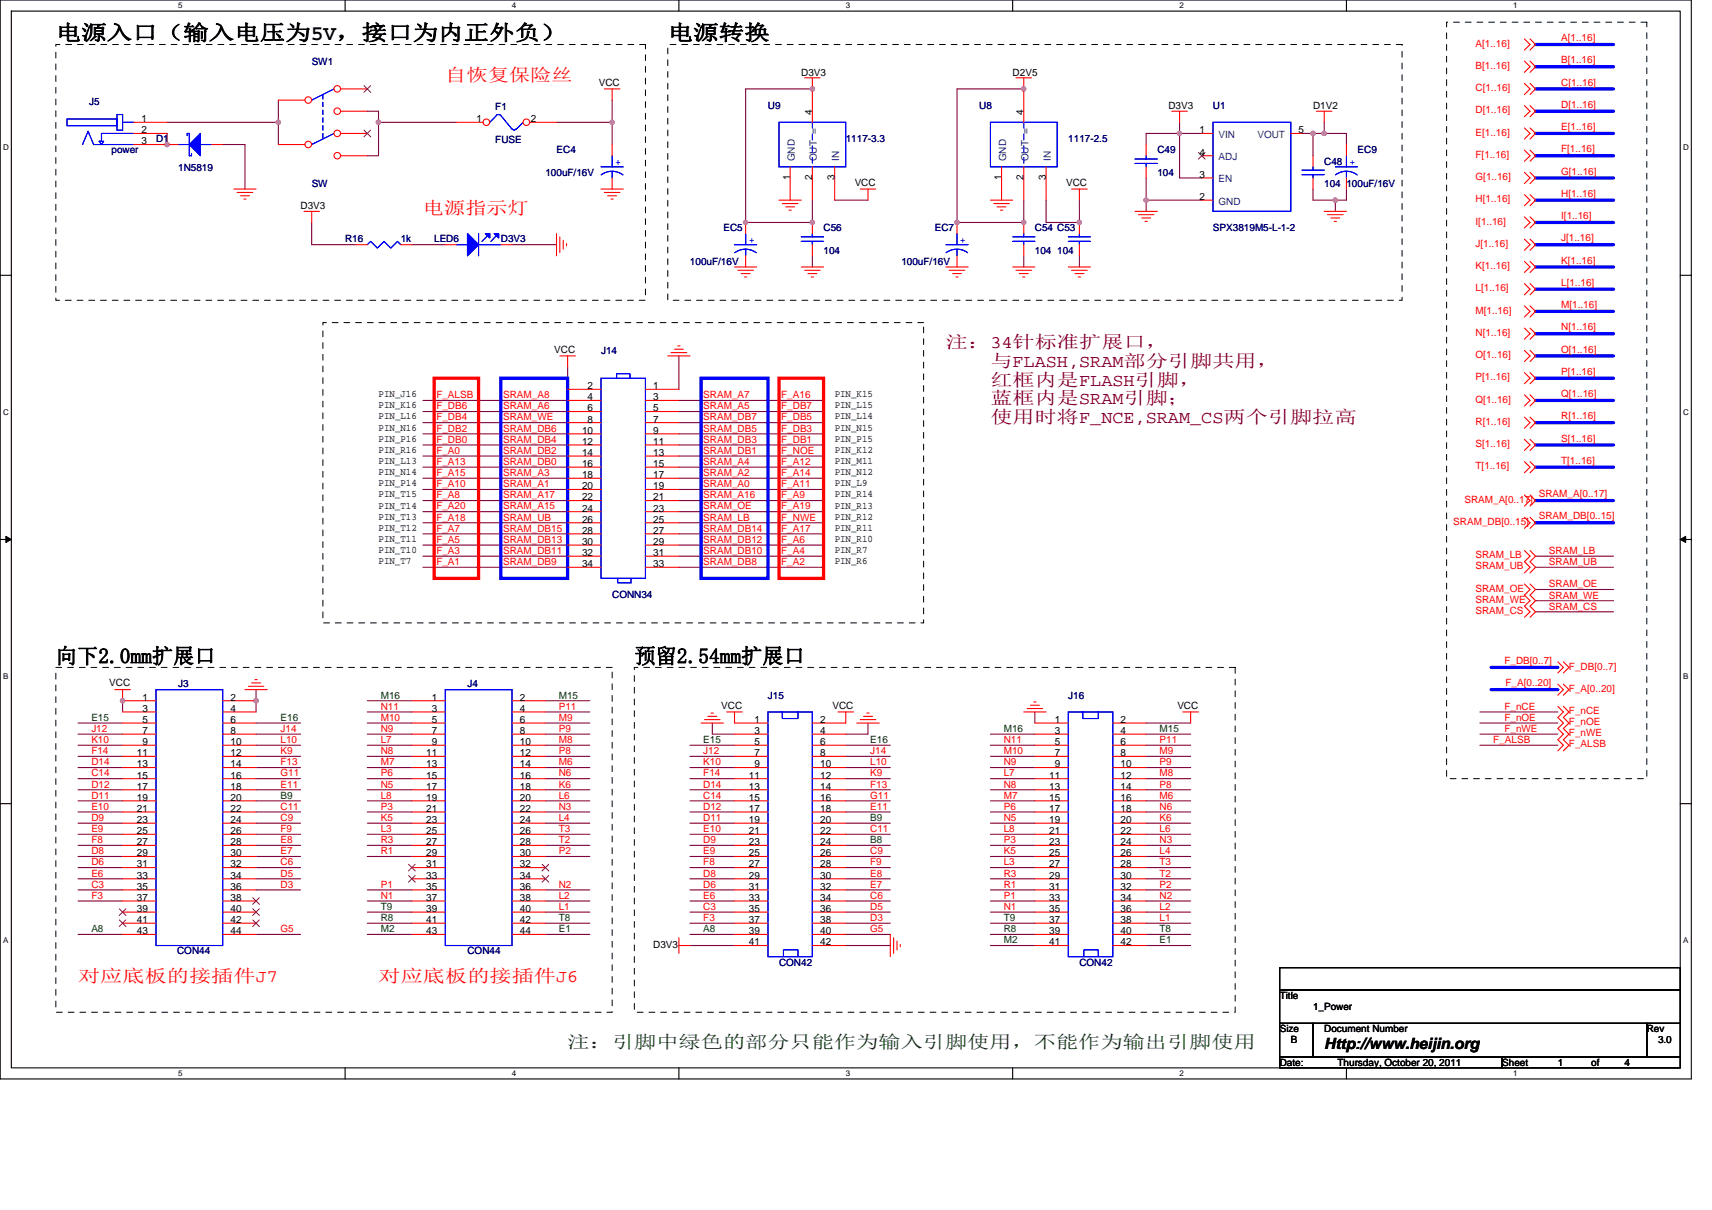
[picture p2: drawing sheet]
<svg xmlns="http://www.w3.org/2000/svg" width="297mm" height="210mm" viewBox="0 0 297 210" stroke-linecap="round" stroke-linejoin="round" font-family="sans-serif">
<path d="M0 0h293.5v187.2h-293.5zM2 1.9h289.5v183.4h-289.5z" fill="none" stroke="#000" stroke-width=".19"/>
<g fill="#fff">
<path d="M30.9 .2h.8v1.6h-.8z"/>
<path d="M30.9 185.5h.8v1.6h-.8z"/>
</g>
<path d="M59.9 0v1.9M59.9 185.3v1.9" fill="none" stroke="#000" stroke-width=".19"/>
<g fill="#fff">
<path d="M88.8 .2h.8v1.6h-.8z"/>
<path d="M88.8 185.5h.8v1.6h-.8z"/>
</g>
<path d="M117.8 0v1.9M117.8 185.3v1.9" fill="none" stroke="#000" stroke-width=".19"/>
<g fill="#fff">
<path d="M146.7 .2h.8v1.6h-.8z"/>
<path d="M146.7 185.5h.8v1.6h-.8z"/>
</g>
<path d="M175.7 0v1.9M175.7 185.3v1.9" fill="none" stroke="#000" stroke-width=".19"/>
<g fill="#fff">
<path d="M204.7 .2h.7v1.6h-.7z"/>
<path d="M204.7 185.5h.7v1.6h-.7z"/>
</g>
<path d="M233.6 0v1.9M233.6 185.3v1.9" fill="none" stroke="#000" stroke-width=".19"/>
<g fill="#fff">
<path d="M262.6 .2h.7v1.6h-.7z"/>
<path d="M262.6 185.5h.7v1.6h-.7z"/>
<path d="M.5 24.8h1v1.6h-1z"/>
<path d="M292 24.8h1v1.6h-1z"/>
<path d="M.5 70.7h1v1.5h-1z"/>
<path d="M292 70.7h1v1.5h-1z"/>
</g>
<path d="M0 47.8h2M291.5 47.8h2" fill="none" stroke="#000" stroke-width=".19"/>
<g fill="#fff">
<path d="M.5 116.5h.9v1.6h-.9z"/>
<path d="M292 116.5h.9v1.6h-.9z"/>
</g>
<path d="M0 93.6h2M291.5 93.6h2" fill="none" stroke="#000" stroke-width=".19"/>
<path d="M1 93.1l1 .5-1 .5zM291.5 93.6l1-.5v1z" fill="#000" stroke="#000" stroke-width=".17"/>
<g fill="#fff">
<path d="M.5 162.4h.9v1.5h-.9z"/>
<path d="M292 162.4h.9v1.5h-.9z"/>
</g>
<path d="M0 139.5h2M291.5 139.5h2M222 167.9h69.5v3.9h-69.5zM222 171.8h69.5v5.8h-69.5zM222 177.6h5.8v5.8h-5.8zM227.8 177.6h57.9v5.8h-57.9zM285.7 177.6h5.8v5.8h-5.8zM222 183.4h38.6v1.9h-38.6zM260.6 183.4h30.9v1.9h-30.9z" fill="none" stroke="#000" stroke-width=".19"/>
<g fill="none" stroke="#800040" stroke-width=".19">
<path d="M48.3 17.4v3.8M63.7 19.3h2v1.9M106.2 17.4v3.8M140.9 15.4h-11.5v23.2h11.5v-3.9M177.6 15.4h-11.6v23.2h11.6v-3.9M29 21.2h19.3M29 23.2v1.9M38.6 25.1h3.9v7.7M48.3 21.2v3.9M54.1 38.6v3.9h7.7M65.7 21.2v5.8h-2M65.7 21.2h13.5"/>
<path d="M96.6 21.2h9.6M106.2 21.2v3.9M144.8 34.7h5.8M187.3 34.7v3.9h-5.8v-3.9M198.9 30.9v3.8M198.9 34.7v2M198.9 34.7h9.6M204.7 21.2v2M204.7 23.2h-5.8v1.9M204.7 23.2v7.7h3.8M204.7 23.2h3.8M225.9 23.2h1.9"/>
<path d="M227.8 32.8v1.9h5.8v-1.9M227.8 23.2v3.8M227.8 23.2h2M229.8 23.2h3.8v1.9M229.8 21.2v2M231.7 34.7v2M71.5 42.5h5.8M88.8 42.5h7.8M140.9 44.4v1.9M177.6 44.4v1.9M187.3 44.4v1.9M73.4 71.4h25.1"/>
<path d="M73.4 73.3h25.1M73.4 75.3h25.1M73.4 77.2h25.1M73.4 79.1h25.1M73.4 69.5h25.1M98.5 63.7v3.9M117.8 71.4h25.1M117.8 73.3h25.1M117.8 69.5h25.1M117.8 77.2h25.1M117.8 75.3h25.1M117.8 79.1h25.1"/>
<path d="M117.8 61.8v5.8M73.4 98.4h25.1M73.4 90.7h25.1M73.4 92.6h25.1M73.4 94.6h25.1M73.4 96.5h25.1M73.4 84.9h25.1M73.4 83h25.1M73.4 81.1h25.1M73.4 88.8h25.1M73.4 86.9h25.1M117.8 94.6h25.1"/>
<path d="M117.8 92.6h25.1M117.8 96.5h25.1M117.8 83h25.1M117.8 84.9h25.1M117.8 81.1h25.1M117.8 88.8h25.1M117.8 86.9h25.1M117.8 90.7h25.1M117.8 98.4h25.1M266.4 96.5h13.5M266.4 98.4h13.5M44.4 119.7v3.8"/>
<path d="M266.4 102.3h13.5M266.4 104.2h13.5M266.4 106.2h13.5M13.5 125.5h7.8M13.5 135.1h7.8M13.5 137.1h7.8M13.5 139h7.8M13.5 127.4h7.8M13.5 129.3h7.8M13.5 131.3h7.8M13.5 133.2h7.8M21.3 121.6v1.9"/>
<path d="M44.4 125.5h7.8M44.4 139h7.8M44.4 127.4h7.8M44.4 129.3h7.8M44.4 133.2h7.8M44.4 135.1h7.8M44.4 137.1h7.8M44.4 131.3h7.8M63.7 123.5h7.8M63.7 125.5h7.8M63.7 127.4h7.8M63.7 129.3h7.8"/>
<path d="M63.7 131.3h7.8M63.7 133.2h7.8M63.7 135.1h7.8M63.7 137.1h7.8M63.7 139h7.8M63.7 121.6h7.8M94.6 125.5h7.7M94.6 127.4h7.7M94.6 129.3h7.7M94.6 131.3h7.7M94.6 133.2h7.7M94.6 135.1h7.7"/>
<path d="M94.6 137.1h7.7M94.6 139h7.7M94.6 123.5h7.7M94.6 121.6h7.7M119.7 131.3h7.7M119.7 129.3h7.7M119.7 133.2h7.7M119.7 135.1h7.7M119.7 137.1h7.7M119.7 139h7.7M123.6 125.5v1.9h3.8M146.7 131.3h7.8"/>
<path d="M146.7 129.3h7.8M146.7 133.2h7.8M146.7 137.1h7.8M146.7 139h7.8M146.7 135.1h7.8M150.6 125.5v1.9h-3.9M171.8 129.3h7.8M171.8 131.3h7.8M171.8 133.2h7.8M171.8 135.1h7.8M171.8 137.1h7.8M171.8 139h7.8"/>
<path d="M171.8 127.4h7.8M179.6 123.5v2M198.9 131.3h7.7M198.9 133.2h7.7M198.9 135.1h7.7M198.9 137.1h7.7M198.9 139h7.7M198.9 129.3h7.7M198.9 127.4h7.7M198.9 125.5h7.7M256.8 123.5h13.5M256.8 129.3h13.5"/>
<path d="M256.8 127.4h13.5M256.8 125.5h13.5M13.5 140.9h7.8M13.5 142.9h7.8M13.5 144.8h7.8M13.5 146.7h7.8M13.5 148.6h7.8M13.5 150.6h7.8M13.5 152.5h7.8M13.5 154.4h7.8M13.5 156.4h7.8M44.4 140.9h7.8"/>
<path d="M44.4 142.9h7.8M44.4 146.7h7.8M44.4 144.8h7.8M44.4 148.6h7.8M44.4 150.6h7.8M44.4 152.5h7.8M44.4 154.4h7.8M63.7 154.4h7.8M63.7 156.4h7.8M63.7 158.3h7.8M63.7 140.9h7.8M63.7 146.7h7.8"/>
<path d="M63.7 148.6h7.8M63.7 142.9h7.8M63.7 144.8h7.8M94.6 158.3h7.7M94.6 156.4h7.7M94.6 154.4h7.7M94.6 146.7h7.7M94.6 140.9h7.7M94.6 148.6h7.7M94.6 142.9h7.7M94.6 144.8h7.7M119.7 140.9h7.7"/>
<path d="M119.7 142.9h7.7M119.7 144.8h7.7M119.7 146.7h7.7M119.7 148.6h7.7M119.7 150.6h7.7M119.7 152.5h7.7M119.7 154.4h7.7M119.7 156.4h7.7M119.7 158.3h7.7M146.7 140.9h7.8M146.7 142.9h7.8M146.7 148.6h7.8"/>
<path d="M146.7 146.7h7.8M146.7 150.6h7.8M146.7 152.5h7.8M146.7 154.4h7.8M146.7 156.4h7.8M146.7 158.3h7.8M146.7 144.8h7.8M171.8 156.4h7.8M171.8 158.3h7.8M171.8 152.5h7.8M171.8 154.4h7.8M171.8 140.9h7.8"/>
<path d="M171.8 142.9h7.8M171.8 144.8h7.8M171.8 146.7h7.8M171.8 148.6h7.8M171.8 150.6h7.8M198.9 146.7h7.7M198.9 154.4h7.7M198.9 156.4h7.7M198.9 158.3h7.7M198.9 140.9h7.7M198.9 142.9h7.7M198.9 144.8h7.7"/>
<path d="M198.9 148.6h7.7M198.9 150.6h7.7M198.9 152.5h7.7M13.5 162.2h7.8M44.4 162.2h7.8M63.7 160.2h7.8M63.7 162.2h7.8M94.6 160.2h7.7M94.6 162.2h7.7M119.7 160.2h7.7M119.7 162.2h7.7M119.7 164.1h7.7"/>
<path d="M146.7 160.2h7.8M146.7 162.2h7.8M146.7 164.1h7.8M171.8 160.2h7.8M171.8 162.2h7.8M171.8 164.1h7.8M198.9 160.2h7.7M198.9 162.2h7.7M198.9 164.1h7.7"/>
</g>
<g fill="#f0f" stroke="#f0f" stroke-width=".19">
<circle cx="177.6" cy="38.6" r=".38"/>
<circle cx="166" cy="38.6" r=".38"/>
<circle cx="177.6" cy="15.4" r=".38"/>
<circle cx="187.3" cy="38.6" r=".38"/>
<circle cx="48.3" cy="21.2" r=".38"/>
<circle cx="231.7" cy="34.7" r=".38"/>
<circle cx="204.6" cy="23.1" r=".38"/>
<circle cx="227.8" cy="23.1" r=".38"/>
<circle cx="229.7" cy="23.1" r=".38"/>
<circle cx="198.9" cy="34.7" r=".38"/>
<circle cx="106.2" cy="21.2" r=".38"/>
<circle cx="29" cy="25.1" r=".38"/>
<circle cx="140.9" cy="38.6" r=".38"/>
<circle cx="129.4" cy="38.6" r=".38"/>
<circle cx="140.9" cy="15.4" r=".38"/>
<circle cx="65.7" cy="21.2" r=".38"/>
<circle cx="21.3" cy="121.6" r=".38"/>
<circle cx="44.4" cy="121.6" r=".38"/>
</g>
<g fill="none" stroke="#00f" stroke-width=".57">
<path d="M266.4 7.7h13.5M266.4 11.6h13.5M266.4 15.4h13.5M266.4 19.3h13.5M266.4 23.2h13.5M266.4 27h13.5M266.4 30.9h13.5M266.4 34.7h13.5M266.4 38.6h13.5M266.4 54h13.5M266.4 57.9h13.5M266.4 42.5h13.5"/>
<path d="M266.4 46.3h13.5M266.4 50.2h13.5M86.9 65.6h11.6v34.8h-11.6zM121.6 65.6h11.6v34.8h-11.6zM266.4 61.8h13.5M266.4 65.6h13.5M266.4 69.5h13.5M266.4 73.3h13.5M266.4 77.2h13.5M266.4 90.7h13.5M266.4 81.1h13.5M266.4 86.9h13.5"/>
<path d="M258.7 115.8h11.6M258.7 119.7h11.6"/>
</g>
<g fill="none" stroke="#f00" stroke-width=".19">
<path d="M104.9 15.4h2.7M106.2 15.4v2M139.6 13.5h2.7M140.9 13.5v1.9M176.3 13.5h2.7M177.6 13.5v1.9M203.3 19.3h2.7M204.7 19.3v1.9M228.4 19.3h2.7M229.8 19.3v1.9M264.5 6.8l1 .9-1 1M264.5 10.6l1 1-1 1"/>
<path d="M264.5 14.5l1 .9-1 1M264.5 18.3l1 1-1 1M265.5 6.8l.9 .9-.9 1M265.5 10.6l.9 1-.9 1M265.5 14.5l.9 .9-.9 1M265.5 18.3l.9 1-.9 1M40.6 32.8h3.8M41.1 33.4h2.8M41.7 34h1.6M42.3 34.5h.4M52.7 36.7h2.7M54.1 36.7v1.9"/>
<path d="M104.3 32.8h3.8M104.9 33.4h2.7M105.4 34h1.6M106 34.5h.4M106.2 25.1v1.9M106.2 30.9v1.9M135.2 34.7h3.8M135.7 35.3h2.7M136.3 35.9h1.6M136.9 36.5h.4M149.3 32.8h2.7M150.6 32.8v1.9"/>
<path d="M171.8 34.7h3.9M172.4 35.3h2.7M173 35.9h1.5M173.6 36.5h.4M185.9 32.8h2.7M187.3 32.8v1.9M196.9 36.7h3.9M197.5 37.3h2.7M198.1 37.8h1.5M198.7 38.4h.4M198.9 25.1v1.9M198.9 29v1.9"/>
<path d="M229.8 36.7h3.8M230.3 37.3h2.7M230.9 37.8h1.5M231.5 38.4h.4M233.6 25.1v1.9M233.6 30.9v1.9M264.5 22.2l1 1-1 .9M264.5 26.1l1 .9-1 1M264.5 29.9l1 1-1 1M264.5 33.8l1 .9-1 1M264.5 37.6l1 1-1 1M265.5 22.2l.9 1-.9 .9"/>
<path d="M265.5 26.1l.9 .9-.9 1M265.5 29.9l.9 1-.9 1M265.5 33.8l.9 .9-.9 1M265.5 37.6l.9 1-.9 1M96.6 40.5v3.9M97.1 41.1v2.7M97.7 41.7v1.5M98.3 42.3v.4M127.4 46.3h3.9M128 46.9h2.7M128.6 47.5h1.6M129.2 48.1h.4"/>
<path d="M139 46.3h3.9M139.6 46.9h2.7M140.2 47.5h1.5M140.8 48.1h.4M164.1 46.3h3.9M164.7 46.9h2.7M165.3 47.5h1.5M165.9 48.1h.3M175.7 46.3h3.9M176.3 46.9h2.7M176.9 47.5h1.5M177.4 48.1h.4"/>
<path d="M185.4 46.3h3.8M185.9 46.9h2.7M186.5 47.5h1.6M187.1 48.1h.4M264.5 41.5l1 1-1 .9M264.5 45.4l1 .9-1 1M264.5 49.2l1 1-1 1M264.5 53.1l1 .9-1 1M264.5 56.9l1 1-1 1M265.5 41.5l.9 1-.9 .9M265.5 45.4l.9 .9-.9 1M265.5 49.2l.9 1-.9 1"/>
<path d="M265.5 53.1l.9 .9-.9 1M265.5 56.9l.9 1-.9 1M97.1 61.8h2.7M98.5 61.8v1.9M115.9 61.8h3.8M116.4 61.2h2.7M117 60.6h1.6M117.6 60h.4M264.5 60.8l1 1-1 .9M264.5 64.7l1 .9-1 1M264.5 68.5l1 1-1 1M264.5 72.4l1 .9-1 1"/>
<path d="M264.5 76.2l1 1-1 1M265.5 60.8l.9 1-.9 .9M265.5 64.7l.9 .9-.9 1M265.5 68.5l.9 1-.9 1M265.5 72.4l.9 .9-.9 1M265.5 76.2l.9 1-.9 1M264.5 80.1l1 1-1 .9M264.5 85.9l1 1-1 .9M264.5 89.8l1 .9-1 1M264.5 95.5l1 1-1 1 1 .9-1 1M265.5 80.1l.9 1-.9 .9M265.5 85.9l.9 1-.9 .9"/>
<path d="M265.5 89.8l.9 .9-.9 1M265.5 95.5l.9 1-.9 1 .9 .9-.9 1M19.9 119.7h2.7M21.3 119.7v1.9M42.5 119.7h3.9M43.1 119.1h2.7M43.7 118.5h1.5M44.2 117.9h.4M264.5 101.3l1 1-1 1 1 .9-1 1 1 1-1 .9M265.5 101.3l.9 1-.9 1 .9 .9-.9 1 .9 1-.9 .9M270.3 114.9l.9 .9-.9 1M270.3 118.7l.9 1-.9 .9"/>
<path d="M271.2 114.9l1 .9-1 1M271.2 118.7l1 1-1 .9M121.6 125.5h3.9M122.2 124.9h2.7M122.8 124.3h1.6M123.4 123.7h.4M126.1 123.5h2.7M127.4 123.5v2M145.4 123.5h2.7M146.7 123.5v2M148.7 125.5h3.8M149.3 124.9h2.7"/>
<path d="M149.8 124.3h1.6M150.4 123.7h.4M177.6 123.5h3.9M178.2 123h2.7M178.8 122.4h1.5M179.4 121.8h.4M205.2 123.5h2.7M206.6 123.5v2M270.3 122.6l.9 .9-.9 1 .9 1-.9 .9 .9 1-.9 1 .9 .9-.9 1M271.2 122.6l1 .9-1 1 1 1-1 .9 1 1-1 1 1 .9-1 1M117.8 164.1h1.9M117.8 162.7v2.7"/>
<path d="M154.5 162.2v3.8M155 162.7v2.7M155.6 163.3v1.5M156.2 163.9v.4"/>
</g>
<path d="M9.7 7.7h102.3v44.4h-102.3zM115.9 7.7h127.4v44.4h-127.4zM251 3.9h34.7v131.2h-34.7zM56 56h104.2v52.1h-104.2zM9.7 115.8h96.5v59.9h-96.5zM110.1 115.8h104.2v59.9h-104.2z" fill="none" stroke="#000" stroke-width=".17" stroke-dasharray="1 1 1 1 1 1 1 1"/>
<path d="M75.3 65.6h7.7v34.8h-7.7zM135.2 65.6h7.7v34.8h-7.7z" fill="none" stroke="#f00" stroke-width=".57"/>
<g fill="none" stroke="#00f" stroke-width=".19">
<path d="M86.1 20.1l-1.1 1.1M86.9 20.1l1.9 2.3M86.9 20l-.4-.1-.4 .1M89.5 22.4a.38 .38 0 0 1-.3 .2 .38 .38 0 0 1-.3-.2M90.8 21.2l-1.2 1.2M104.3 29h3.8M104.3 30.4a3.1 3.1 0 0 1 3.8 0M106.2 29.7v1.2M106.2 27v2M196.9 28.4h3.9M196.9 27.6h3.9M198.9 27v.6"/>
<path d="M198.9 28.4v.6M231.7 29h3.8M231.7 30.4a3.1 3.1 0 0 1 3.8 0M233.6 29.7v1.2M233.6 27v2"/>
</g>
<circle cx="84.4" cy="21.2" r=".57" fill="#fff" stroke="#f00" stroke-width=".19"/>
<path d="M79.2 21.2h4.6" fill="none" stroke="#f00" stroke-width=".19"/>
<circle cx="91.3" cy="21.2" r=".57" fill="#fff" stroke="#f00" stroke-width=".19"/>
<g fill="none" stroke="#f00" stroke-width=".19">
<path d="M177.6 15.4v5.8M23.2 21.2h5.8M23.2 23.2h5.8M23.2 25.1h5.8M91.9 21.2h4.7M140.9 38.6v1.9M166 38.6v1.9M173.8 29v5.7M177.6 29v5.7M177.6 38.6v1.9M181.5 29v5.7M208.5 23.2h2"/>
<path d="M208.5 34.7h2M208.5 30.9h2M208.5 27h2M224 23.2h1.9M61.8 42.5h1.9M69.5 42.5h2M77.3 42.5h1.9M86.9 42.5h1.9M140.9 42.5v1.9M166 44.4v1.9M177.6 42.5v1.9M71.5 121.6h5.8"/>
<path d="M71.5 123.5h5.8M71.5 125.5h5.8M71.5 127.4h5.8M71.5 129.3h5.8M71.5 131.3h5.8M71.5 133.2h5.8M71.5 135.1h5.8M71.5 137.1h5.8M71.5 139h5.8M88.8 121.6h5.8M88.8 123.5h5.8M88.8 125.5h5.8"/>
<path d="M88.8 127.4h5.8M88.8 129.3h5.8M88.8 131.3h5.8M88.8 133.2h5.8M88.8 135.1h5.8M88.8 137.1h5.8M88.8 139h5.8M127.4 125.5h5.8M127.4 127.4h5.8M127.4 129.3h5.8M127.4 131.3h5.8M127.4 133.2h5.8"/>
<path d="M127.4 135.1h5.8M127.4 137.1h5.8M127.4 139h5.8M140.9 125.5h5.8M140.9 127.4h5.8M140.9 129.3h5.8M140.9 131.3h5.8M140.9 133.2h5.8M140.9 135.1h5.8M140.9 137.1h5.8M140.9 139h5.8M179.6 125.5h5.8"/>
<path d="M179.6 127.4h5.8M179.6 129.3h5.8M179.6 131.3h5.8M179.6 133.2h5.8M179.6 135.1h5.8M179.6 137.1h5.8M179.6 139h5.8M193.1 125.5h5.8M193.1 127.4h5.8M193.1 129.3h5.8M193.1 131.3h5.8M193.1 133.2h5.8"/>
<path d="M193.1 135.1h5.8M193.1 137.1h5.8M193.1 139h5.8M71.5 140.9h5.8M71.5 142.9h5.8M71.5 144.8h5.8M71.5 146.7h5.8M71.5 148.6h5.8M71.5 150.6h5.8M71.5 152.5h5.8M71.5 154.4h5.8M71.5 156.4h5.8"/>
<path d="M71.5 158.3h5.8M88.8 140.9h5.8M88.8 142.9h5.8M88.8 144.8h5.8M88.8 146.7h5.8M88.8 148.6h5.8M88.8 150.6h5.8M88.8 152.5h5.8M88.8 154.4h5.8M88.8 156.4h5.8M88.8 158.3h5.8M127.4 140.9h5.8"/>
<path d="M127.4 142.9h5.8M127.4 144.8h5.8M127.4 146.7h5.8M127.4 148.6h5.8M127.4 150.6h5.8M127.4 152.5h5.8M127.4 154.4h5.8M127.4 156.4h5.8M127.4 158.3h5.8M140.9 140.9h5.8M140.9 142.9h5.8M140.9 144.8h5.8"/>
<path d="M140.9 146.7h5.8M140.9 148.6h5.8M140.9 150.6h5.8M140.9 152.5h5.8M140.9 154.4h5.8M140.9 156.4h5.8M140.9 158.3h5.8M179.6 140.9h5.8M179.6 142.9h5.8M179.6 144.8h5.8M179.6 146.7h5.8M179.6 148.6h5.8"/>
<path d="M179.6 150.6h5.8M179.6 152.5h5.8M179.6 154.4h5.8M179.6 156.4h5.8M179.6 158.3h5.8M193.1 140.9h5.8M193.1 142.9h5.8M193.1 144.8h5.8M193.1 146.7h5.8M193.1 148.6h5.8M193.1 150.6h5.8M193.1 152.5h5.8"/>
<path d="M193.1 154.4h5.8M193.1 156.4h5.8M193.1 158.3h5.8M71.5 160.2h5.8M71.5 162.2h5.8M88.8 160.2h5.8M88.8 162.2h5.8M127.4 160.2h5.8M127.4 162.2h5.8M127.4 164.1h5.8M140.9 160.2h5.8M140.9 162.2h5.8"/>
<path d="M140.9 164.1h5.8M179.6 160.2h5.8M179.6 162.2h5.8M179.6 164.1h5.8M193.1 160.2h5.8M193.1 162.2h5.8M193.1 164.1h5.8"/>
</g>
<g fill="none" stroke="#00f" stroke-width=".19">
<path d="M20.3 19.9h1v2.7h-1zM56 16.4v.8M56 17.8v.7M56 19.1v.8M58 15.4l-3.9 2M11.6 20.7h8.7v1.1h-8.7zM14.3 25.1l1-2.3 1 2.3h6.9M17.2 24.5h.8l-.4 .6zM21.3 21.2h1.9M23.2 23.2h-5.6v1.3M56 20.5v.7M56 21.8v.8"/>
<path d="M56 23.2v.7M58 23.2l-3.9 1.9M171.8 21.2h11.6v7.8h-11.6zM210.5 21.2h13.5v15.5h-13.5zM63.7 42.5l.6-.6 1.2 1.2 1.1-1.2 1.2 1.2 1.2-1.2 .5 .6M79.2 42.5h1.9M83 40.5v3.9M83 42.5h3.9M84.6 40.9l-1 1M86.1 40.9l-.9 1M139 41.9h3.9M139 41.1h3.9"/>
<path d="M140.9 40.5v.6M140.9 41.9v.6M164.1 42.5h3.9M164.2 43.9a3.1 3.1 0 0 1 3.7 0M166 43.2v1.2M166 40.5v2M175.7 41.9h3.9M175.7 41.1h3.9M177.6 40.5v.6M177.6 41.9v.6M77.3 119.7h11.5v44.4h-11.5zM133.2 123.5h7.7v42.5h-7.7z"/>
<path d="M135.5 123.5h.2v1.2h2.7v-1.2M185.4 123.5h7.7v42.5h-7.7zM187.7 123.5h.2v1.2h2.7v-1.2M135.9 166v-1.2h2.5v1.2M188.1 166v-1.2h2.5v1.2"/>
</g>
<path d="M207.9 26.5l1.2 1.1M209.1 26.5l-1.2 1.1M70.9 150l1.1 1.2M70.9 151.9l1.1 1.2M72 150l-1.1 1.2M72 151.9l-1.1 1.2M94.1 150l1.1 1.2M94.1 151.9l1.1 1.2M95.2 150l-1.2 1.2M95.2 151.9l-1.2 1.2" fill="none" stroke="#804000" stroke-width=".17"/>
<g fill="#00f" stroke="#00f" stroke-width=".19">
<path d="M81.1 40.5l1.9 2-1.9 1.9z" fill-rule="evenodd"/>
<path d="M84.2 40.5h.8v.8z" fill-rule="evenodd"/>
<path d="M85.7 40.5h.8v.8z" fill-rule="evenodd"/>
<path d="M81.1 40.5l1.9 2-1.9 1.9z" fill-rule="evenodd"/>
<path d="M84.2 40.5h.8v.8z" fill-rule="evenodd"/>
<path d="M85.7 40.5h.8v.8z" fill-rule="evenodd"/>
</g>
<path d="M177.6 21.2v7.8M177.6 29h.1" fill="none" stroke="#fff" stroke-width=".17" stroke-dasharray="1 1 1 1 1 1 1 1"/>
<path d="M177.6 21.2v7.8M177.6 29h.1" fill="none" stroke="#00f" stroke-width=".17" stroke-dasharray="1 1 1 1 1 1 1 1"/>
<circle cx="53.5" cy="17.4" r=".57" fill="#fff" stroke="#f00" stroke-width=".19"/>
<path d="M48.3 17.4h4.6" fill="none" stroke="#f00" stroke-width=".19"/>
<circle cx="58.5" cy="15.4" r=".57" fill="#fff" stroke="#f00" stroke-width=".19"/>
<path d="M59.1 15.4h4.6" fill="none" stroke="#f00" stroke-width=".19"/>
<path d="M63.2 14.9l1.1 1.1M64.3 14.9l-1.2 1.1" fill="none" stroke="#804000" stroke-width=".17"/>
<circle cx="58.5" cy="19.3" r=".57" fill="#fff" stroke="#f00" stroke-width=".19"/>
<path d="M59.1 19.3h4.6" fill="none" stroke="#f00" stroke-width=".19"/>
<circle cx="53.5" cy="25.1" r=".57" fill="#fff" stroke="#f00" stroke-width=".19"/>
<path d="M48.3 25.1h4.6" fill="none" stroke="#f00" stroke-width=".19"/>
<circle cx="58.5" cy="23.1" r=".57" fill="#fff" stroke="#f00" stroke-width=".19"/>
<path d="M59.1 23.2h4.6" fill="none" stroke="#f00" stroke-width=".19"/>
<path d="M63.2 22.6l1.1 1.1M64.3 22.6l-1.2 1.1" fill="none" stroke="#804000" stroke-width=".17"/>
<circle cx="58.5" cy="27" r=".57" fill="#fff" stroke="#f00" stroke-width=".19"/>
<g fill="none" stroke="#f00" stroke-width=".19">
<path d="M140.9 15.4v5.8M29 25.1h1.9M36.7 25.1h1.9M59.1 27h4.6M129.4 38.6v1.9M137.1 29v5.7M140.9 29v5.7M144.8 29v5.7M187.3 38.6v1.9M227.8 27v2M227.8 30.9v1.9M129.4 44.4v1.9"/>
<path d="M187.3 42.5v1.9M98.5 67.6h5.8M98.5 69.5h5.8M98.5 71.4h5.8M98.5 73.3h5.8M98.5 75.3h5.8M98.5 77.2h5.8M98.5 79.1h5.8M112 67.6h5.8M112 69.5h5.8M112 71.4h5.8M112 73.3h5.8"/>
<path d="M112 75.3h5.8M112 77.2h5.8M112 79.1h5.8M98.5 81.1h5.8M98.5 83h5.8M98.5 84.9h5.8M98.5 86.9h5.8M98.5 88.8h5.8M98.5 90.7h5.8M98.5 92.6h5.8M98.5 94.6h5.8M98.5 96.5h5.8"/>
<path d="M98.5 98.4h5.8M112 81.1h5.8M112 83h5.8M112 84.9h5.8M112 86.9h5.8M112 88.8h5.8M112 90.7h5.8M112 92.6h5.8M112 94.6h5.8M112 96.5h5.8M112 98.4h5.8M21.3 121.6h5.8"/>
<path d="M21.3 123.5h5.8M21.3 125.5h5.8M21.3 127.4h5.8M21.3 129.3h5.8M21.3 131.3h5.8M21.3 133.2h5.8M21.3 135.1h5.8M21.3 137.1h5.8M21.3 139h5.8M38.6 121.6h5.8M38.6 123.5h5.8M38.6 125.5h5.8"/>
<path d="M38.6 127.4h5.8M38.6 129.3h5.8M38.6 131.3h5.8M38.6 133.2h5.8M38.6 135.1h5.8M38.6 137.1h5.8M38.6 139h5.8M21.3 140.9h5.8M21.3 142.9h5.8M21.3 144.8h5.8M21.3 146.7h5.8M21.3 148.6h5.8"/>
<path d="M21.3 150.6h5.8M21.3 152.5h5.8M21.3 154.4h5.8M21.3 156.4h5.8M21.3 158.3h5.8M38.6 140.9h5.8M38.6 142.9h5.8M38.6 144.8h5.8M38.6 146.7h5.8M38.6 148.6h5.8M38.6 150.6h5.8M38.6 152.5h5.8"/>
<path d="M38.6 154.4h5.8M38.6 156.4h5.8M38.6 158.3h5.8M21.3 160.2h5.8M21.3 162.2h5.8M38.6 160.2h5.8M38.6 162.2h5.8"/>
</g>
<g fill="none" stroke="#00f" stroke-width=".19">
<path d="M30.9 25.1h1.9M32.5 23.5v-.3h.3v3.8h.4v-.4M34.8 25.1h1.9M135.2 21.2h11.5v7.8h-11.5zM225.9 30.3h3.9M225.9 29.5h3.9M227.8 29v.5M227.8 30.3v.6M127.4 42.5h3.9M127.5 43.9a3.1 3.1 0 0 1 3.7 0M129.4 43.2v1.2M129.4 40.5v2"/>
<path d="M185.4 41.9h3.8M185.4 41.1h3.8M187.3 40.5v.6M187.3 41.9v.6M104.3 65.6h7.7v34.8h-7.7zM107 65.6v-.7h2.3v.7M27.1 119.7h11.5v44.4h-11.5zM107.2 100.4v.8h2.3v-.8"/>
</g>
<g fill="#00f" stroke="#00f" stroke-width=".19">
<path d="M32.8 25.1l2-1.9v3.8z" fill-rule="evenodd"/>
<path d="M32.8 25.1l2-1.9v3.8z" fill-rule="evenodd"/>
</g>
<path d="M140.9 21.2v7.8M140.9 29h.1" fill="none" stroke="#fff" stroke-width=".17" stroke-dasharray="1 1 1 1 1 1 1 1"/>
<path d="M140.9 21.2v7.8M140.9 29h.1" fill="none" stroke="#00f" stroke-width=".17" stroke-dasharray="1 1 1 1 1 1 1 1"/>
<path d="M20.7 157.7l1.2 1.2M20.7 159.6l1.2 1.2M21.8 157.7l-1.1 1.2M21.8 159.6l-1.1 1.2M43.9 155.8l1.1 1.2M43.9 157.7l1.1 1.2M43.9 159.6l1.1 1.2M45 155.8l-1.2 1.2M45 157.7l-1.2 1.2M45 159.6l-1.2 1.2" fill="none" stroke="#804000" stroke-width=".17"/>
<g fill="#f0f" stroke="#f0f" stroke-width=".19">
<circle cx="177.6" cy="38.6" r=".38"/>
<circle cx="166" cy="38.6" r=".38"/>
<circle cx="177.6" cy="15.4" r=".38"/>
<circle cx="187.3" cy="38.6" r=".38"/>
<circle cx="48.3" cy="21.2" r=".38"/>
<circle cx="231.7" cy="34.7" r=".38"/>
<circle cx="204.6" cy="23.1" r=".38"/>
<circle cx="227.8" cy="23.1" r=".38"/>
<circle cx="229.7" cy="23.1" r=".38"/>
<circle cx="198.9" cy="34.7" r=".38"/>
<circle cx="106.2" cy="21.2" r=".38"/>
<circle cx="29" cy="25.1" r=".38"/>
<circle cx="140.9" cy="38.6" r=".38"/>
<circle cx="129.4" cy="38.6" r=".38"/>
<circle cx="140.9" cy="15.4" r=".38"/>
<circle cx="65.7" cy="21.2" r=".38"/>
<circle cx="21.3" cy="121.6" r=".38"/>
<circle cx="44.4" cy="121.6" r=".38"/>
</g>
<g font-size="3.7">
<text x="9.7" y="6.9">电源入口（输入电压为5V，接口为内正外负）</text>
<text x="115.9" y="6.9">电源转换</text>
<text x="9.7" y="115.1">向下2.0mm扩展口</text>
<text x="110.1" y="115.1">预留2.54mm扩展口</text>
</g>
<g font-size="3.1" fill="#f00">
<text x="77.3" y="14">自恢复保险丝</text>
<text x="73.4" y="37.2">电源指示灯</text>
<text x="13.5" y="170.4">对应底板的接插件J7</text>
<text x="65.7" y="170.4">对应底板的接插件J6</text>
</g>
<g font-size="3.1" fill="#800000">
<text x="164.1" y="60.3">注：34针标准扩展口，</text>
<text x="171.8" y="63.6">与FLASH,SRAM部分引脚共用，</text>
<text x="171.8" y="66.9">红框内是FLASH引脚，</text>
<text x="171.8" y="70.2">蓝框内是SRAM引脚；</text>
<text x="171.8" y="73.5">使用时将F_NCE,SRAM_CS两个引脚拉高</text>
</g>
<text font-size="3.1" fill="#004000" x="98.5" y="181.9">注：引脚中绿色的部分只能作为输入引脚使用，不能作为输出引脚使用</text>
<text font-size="2.7" x="229.8" y="182">Http://www.heijin.org</text>
<g font-size="1.7" fill="#000080">
<text x="54.1" y="11.2">SW1</text>
<text x="15.5" y="18.1">J5</text>
<text x="85.9" y="19.1">F1</text>
<text x="133.2" y="18.9">U9</text>
<text x="169.9" y="18.9">U8</text>
<text x="210.5" y="18.9">U1</text>
<text x="19.3" y="26.6">power</text>
<text x="27.1" y="24.7">D1</text>
<text x="30.9" y="29.7">1N5819</text>
<text x="85.9" y="24.9">FUSE</text>
<text x="96.6" y="26.6">EC4</text>
<text x="146.7" y="24.7">1117-3.3</text>
<text x="185.4" y="24.7">1117-2.5</text>
<text x="200.8" y="26.6">C49</text>
<text x="229.8" y="28.6">C48</text>
<text x="235.5" y="26.6">EC9</text>
<text x="54.1" y="32.4">SW</text>
<text x="94.6" y="30.5">100uF/16V</text>
<text x="200.8" y="30.5">104</text>
<text x="229.8" y="32.4">104</text>
<text x="233.6" y="32.4">100uF/16V</text>
<text x="125.5" y="40.2">EC5</text>
<text x="142.9" y="40.2">C56</text>
<text x="162.2" y="40.2">EC7</text>
<text x="179.6" y="40.2">C54 C53</text>
<text x="210.5" y="40.2">SPX3819M5-L-1-2</text>
<text x="59.9" y="42.1">R16</text>
<text x="69.5" y="42.1">1k</text>
<text x="75.3" y="42.1">LED6</text>
<text x="86.9" y="42.1">D3V3</text>
<text x="119.7" y="45.9">100uF/16V</text>
<text x="142.9" y="44">104</text>
<text x="156.4" y="45.9">100uF/16V</text>
<text x="179.6" y="44">104</text>
<text x="183.4" y="44">104</text>
<text x="104.3" y="61.4">J14</text>
<text x="106.2" y="103.8">CONN34</text>
<text x="30.9" y="119.3">J3</text>
<text x="81.1" y="119.3">J4</text>
<text x="133.2" y="121.2">J15</text>
<text x="185.4" y="121.2">J16</text>
<text x="30.7" y="165.6">CON44</text>
<text x="81.1" y="165.6">CON44</text>
<text x="135.2" y="167.6">CON42</text>
<text x="187.3" y="167.6">CON42</text>
</g>
<g font-size="1.7" fill="#f00">
<text x="256" y="8.1">A[1..16]</text>
<text x="256" y="12">B[1..16]</text>
<text x="270.9" y="7.2">A[1..16]</text>
<text x="270.9" y="11">B[1..16]</text>
<text x="256" y="15.8">C[1..16]</text>
<text x="270.9" y="14.9">C[1..16]</text>
<text x="256" y="19.7">D[1..16]</text>
<text x="256" y="23.5">E[1..16]</text>
<text x="270.9" y="22.6">E[1..16]</text>
<text x="270.9" y="18.7">D[1..16]</text>
<text x="256" y="27.4">F[1..16]</text>
<text x="270.9" y="26.5">F[1..16]</text>
<text x="256" y="31.3">G[1..16]</text>
<text x="256" y="35.1">H[1..16]</text>
<text x="270.9" y="30.3">G[1..16]</text>
<text x="270.9" y="34.2">H[1..16]</text>
<text x="256" y="39">I[1..16]</text>
<text x="270.9" y="38">I[1..16]</text>
<text x="270.9" y="41.9">J[1..16]</text>
<text x="256" y="42.8">J[1..16]</text>
<text x="256" y="46.7">K[1..16]</text>
<text x="270.9" y="45.8">K[1..16]</text>
<text x="256" y="50.6">L[1..16]</text>
<text x="270.9" y="53.5">M[1..16]</text>
<text x="270.9" y="49.6">L[1..16]</text>
<text x="256" y="54.4">M[1..16]</text>
<text x="256" y="58.3">N[1..16]</text>
<text x="270.9" y="57.3">N[1..16]</text>
<text x="256" y="62.1">O[1..16]</text>
<text x="270.9" y="61.2">O[1..16]</text>
<text x="270.9" y="65.1">P[1..16]</text>
<text x="75.7" y="71">F_DB6</text>
<text x="75.7" y="69.1">F_ALSB</text>
<text x="87.3" y="71">SRAM_A6</text>
<text x="87.3" y="69.1">SRAM_A8</text>
<text x="122" y="71">SRAM_A5</text>
<text x="122" y="69.1">SRAM_A7</text>
<text x="135.5" y="71">F_DB7</text>
<text x="135.5" y="69.1">F_A16</text>
<text x="256" y="66">P[1..16]</text>
<text x="256" y="69.9">Q[1..16]</text>
<text x="270.9" y="68.9">Q[1..16]</text>
<text x="75.7" y="73">F_DB4</text>
<text x="75.7" y="74.9">F_DB2</text>
<text x="75.7" y="76.8">F_DB0</text>
<text x="87.3" y="73">SRAM_WE</text>
<text x="87.3" y="74.9">SRAM_DB6</text>
<text x="87.3" y="76.8">SRAM_DB4</text>
<text x="122" y="73">SRAM_DB7</text>
<text x="122" y="76.8">SRAM_DB3</text>
<text x="122" y="74.9">SRAM_DB5</text>
<text x="135.5" y="73">F_DB5</text>
<text x="135.5" y="76.8">F_DB1</text>
<text x="135.5" y="74.9">F_DB3</text>
<text x="256" y="73.7">R[1..16]</text>
<text x="256" y="77.6">S[1..16]</text>
<text x="270.9" y="72.8">R[1..16]</text>
<text x="270.9" y="76.6">S[1..16]</text>
<text x="75.7" y="78.8">F_A0</text>
<text x="75.7" y="82.6">F_A15</text>
<text x="75.7" y="80.7">F_A13</text>
<text x="87.3" y="78.8">SRAM_DB2</text>
<text x="87.3" y="82.6">SRAM_A3</text>
<text x="87.3" y="80.7">SRAM_DB0</text>
<text x="122" y="78.8">SRAM_DB1</text>
<text x="122" y="82.6">SRAM_A2</text>
<text x="122" y="80.7">SRAM_A4</text>
<text x="135.5" y="78.8">F_NOE</text>
<text x="135.5" y="82.6">F_A14</text>
<text x="135.5" y="80.7">F_A12</text>
<text x="256" y="81.4">T[1..16]</text>
<text x="270.9" y="80.5">T[1..16]</text>
<text x="75.7" y="84.6">F_A10</text>
<text x="75.7" y="88.4">F_A20</text>
<text x="75.7" y="86.5">F_A8</text>
<text x="87.3" y="84.6">SRAM_A1</text>
<text x="87.3" y="88.4">SRAM_A15</text>
<text x="87.3" y="86.5">SRAM_A17</text>
<text x="122" y="84.6">SRAM_A0</text>
<text x="122" y="88.4">SRAM_OE</text>
<text x="122" y="86.5">SRAM_A16</text>
<text x="135.5" y="86.5">F_A9</text>
<text x="135.5" y="84.6">F_A11</text>
<text x="135.5" y="88.4">F_A19</text>
<text x="254.1" y="87.2">SRAM_A[0..17]</text>
<text x="267" y="86.3">SRAM_A[0..17]</text>
<text x="75.7" y="90.3">F_A18</text>
<text x="75.7" y="92.3">F_A7</text>
<text x="75.7" y="94.2">F_A5</text>
<text x="87.3" y="90.3">SRAM_UB</text>
<text x="87.3" y="92.3">SRAM_DB15</text>
<text x="87.3" y="94.2">SRAM_DB13</text>
<text x="122" y="94.2">SRAM_DB12</text>
<text x="122" y="92.3">SRAM_DB14</text>
<text x="122" y="90.3">SRAM_LB</text>
<text x="135.5" y="94.2">F_A6</text>
<text x="135.5" y="92.3">F_A17</text>
<text x="135.5" y="90.3">F_NWE</text>
<text x="252.2" y="91.1">SRAM_DB[0..15]</text>
<text x="267" y="90.1">SRAM_DB[0..15]</text>
<text x="75.7" y="98.1">F_A1</text>
<text x="75.7" y="96.1">F_A3</text>
<text x="87.3" y="98.1">SRAM_DB9</text>
<text x="87.3" y="96.1">SRAM_DB11</text>
<text x="122" y="96.1">SRAM_DB10</text>
<text x="122" y="98.1">SRAM_DB8</text>
<text x="135.5" y="96.1">F_A4</text>
<text x="135.5" y="98.1">F_A2</text>
<text x="256" y="96.9">SRAM_LB</text>
<text x="256" y="98.8">SRAM_UB</text>
<text x="268.7" y="96.1">SRAM_LB</text>
<text x="268.7" y="98.1">SRAM_UB</text>
<text x="268.7" y="101.9">SRAM_OE</text>
<text x="256" y="102.7">SRAM_OE</text>
<text x="256" y="104.6">SRAM_WE</text>
<text x="256" y="106.6">SRAM_CS</text>
<text x="268.7" y="103.9">SRAM_WE</text>
<text x="268.7" y="105.8">SRAM_CS</text>
<text x="261" y="115.3">F_DB[0..7]</text>
<text x="261.2" y="119.1">F_A[0..20]</text>
<text x="272.2" y="116.2">F_DB[0..7]</text>
<text x="66.1" y="123.2">N11</text>
<text x="66.1" y="125.1">M10</text>
<text x="96.9" y="125.1">M9</text>
<text x="96.9" y="123.2">P11</text>
<text x="261" y="123.2">F_nCE</text>
<text x="261" y="125.1">F_nOE</text>
<text x="272.2" y="125.9">F_nOE</text>
<text x="272.2" y="120.1">F_A[0..20]</text>
<text x="272.2" y="123.9">F_nCE</text>
<text x="15.9" y="127">J12</text>
<text x="15.9" y="128.9">K10</text>
<text x="15.9" y="130.9">F14</text>
<text x="48.7" y="127">J14</text>
<text x="48.7" y="128.9">L10</text>
<text x="48.7" y="130.9">K9</text>
<text x="66.1" y="127">N9</text>
<text x="66.1" y="128.9">L7</text>
<text x="66.1" y="130.9">N8</text>
<text x="96.9" y="127">P9</text>
<text x="96.9" y="128.9">M8</text>
<text x="96.9" y="130.9">P8</text>
<text x="122" y="130.9">J12</text>
<text x="151" y="130.9">J14</text>
<text x="174.2" y="128.9">N11</text>
<text x="174.2" y="130.9">M10</text>
<text x="201.2" y="130.9">M9</text>
<text x="201.2" y="128.9">P11</text>
<text x="259.1" y="128.9">F_ALSB</text>
<text x="261" y="127">F_nWE</text>
<text x="272.2" y="127.8">F_nWE</text>
<text x="272.2" y="129.7">F_ALSB</text>
<text x="15.9" y="134.7">C14</text>
<text x="15.9" y="136.7">D12</text>
<text x="15.9" y="132.8">D14</text>
<text x="48.7" y="132.8">F13</text>
<text x="48.7" y="134.7">G11</text>
<text x="48.7" y="136.7">E11</text>
<text x="66.1" y="132.8">M7</text>
<text x="66.1" y="134.7">P6</text>
<text x="66.1" y="136.7">N5</text>
<text x="96.9" y="132.8">M6</text>
<text x="96.9" y="134.7">N6</text>
<text x="96.9" y="136.7">K6</text>
<text x="122" y="132.8">K10</text>
<text x="122" y="134.7">F14</text>
<text x="122" y="136.7">D14</text>
<text x="151" y="132.8">L10</text>
<text x="151" y="136.7">F13</text>
<text x="151" y="134.7">K9</text>
<text x="174.2" y="132.8">N9</text>
<text x="174.2" y="134.7">L7</text>
<text x="174.2" y="136.7">N8</text>
<text x="201.2" y="132.8">P9</text>
<text x="201.2" y="134.7">M8</text>
<text x="201.2" y="136.7">P8</text>
<text x="15.9" y="138.6">D11</text>
<text x="15.9" y="140.5">E10</text>
<text x="15.9" y="142.5">D9</text>
<text x="48.7" y="140.5">C11</text>
<text x="48.7" y="142.5">C9</text>
<text x="66.1" y="140.5">P3</text>
<text x="66.1" y="138.6">L8</text>
<text x="66.1" y="142.5">K5</text>
<text x="96.9" y="140.5">N3</text>
<text x="96.9" y="138.6">L6</text>
<text x="96.9" y="142.5">L4</text>
<text x="122" y="138.6">C14</text>
<text x="122" y="140.5">D12</text>
<text x="122" y="142.5">D11</text>
<text x="151" y="138.6">G11</text>
<text x="151" y="140.5">E11</text>
<text x="174.2" y="138.6">M7</text>
<text x="174.2" y="140.5">P6</text>
<text x="174.2" y="142.5">N5</text>
<text x="201.2" y="138.6">M6</text>
<text x="201.2" y="140.5">N6</text>
<text x="201.2" y="142.5">K6</text>
<text x="15.9" y="144.4">E9</text>
<text x="15.9" y="146.3">F8</text>
<text x="15.9" y="148.3">D8</text>
<text x="48.7" y="146.3">E8</text>
<text x="48.7" y="144.4">F9</text>
<text x="48.7" y="148.3">E7</text>
<text x="66.1" y="146.3">R3</text>
<text x="66.1" y="148.3">R1</text>
<text x="66.1" y="144.4">L3</text>
<text x="96.9" y="146.3">T2</text>
<text x="96.9" y="148.3">P2</text>
<text x="96.9" y="144.4">T3</text>
<text x="122" y="144.4">E10</text>
<text x="122" y="146.3">D9</text>
<text x="122" y="148.3">E9</text>
<text x="151" y="148.3">C9</text>
<text x="151" y="144.4">C11</text>
<text x="174.2" y="144.4">L8</text>
<text x="174.2" y="146.3">P3</text>
<text x="174.2" y="148.3">K5</text>
<text x="201.2" y="146.3">N3</text>
<text x="201.2" y="144.4">L6</text>
<text x="201.2" y="148.3">L4</text>
<text x="15.9" y="150.2">D6</text>
<text x="15.9" y="152.1">E6</text>
<text x="15.9" y="154.1">C3</text>
<text x="15.9" y="156">F3</text>
<text x="48.7" y="150.2">C6</text>
<text x="48.7" y="152.1">D5</text>
<text x="48.7" y="154.1">D3</text>
<text x="66.1" y="154.1">P1</text>
<text x="66.1" y="156">N1</text>
<text x="96.9" y="156">L2</text>
<text x="96.9" y="154.1">N2</text>
<text x="122" y="150.2">F8</text>
<text x="122" y="152.1">D8</text>
<text x="122" y="154.1">D6</text>
<text x="122" y="156">E6</text>
<text x="151" y="150.2">F9</text>
<text x="151" y="152.1">E8</text>
<text x="151" y="154.1">E7</text>
<text x="151" y="156">C6</text>
<text x="174.2" y="156">P1</text>
<text x="174.2" y="152.1">R3</text>
<text x="174.2" y="154.1">R1</text>
<text x="174.2" y="150.2">L3</text>
<text x="201.2" y="154.1">P2</text>
<text x="201.2" y="156">N2</text>
<text x="201.2" y="150.2">T3</text>
<text x="201.2" y="152.1">T2</text>
<text x="48.7" y="161.8">G5</text>
<text x="96.9" y="157.9">L1</text>
<text x="122" y="159.8">F3</text>
<text x="122" y="157.9">C3</text>
<text x="151" y="157.9">D5</text>
<text x="151" y="159.8">D3</text>
<text x="151" y="161.8">G5</text>
<text x="174.2" y="157.9">N1</text>
<text x="201.2" y="159.8">L1</text>
<text x="201.2" y="157.9">L2</text>
</g>
<g font-size="1.7">
<text x="103.9" y="14.9">VCC</text>
<text x="139" y="13.1">D3V3</text>
<text x="175.7" y="13.1">D2V5</text>
<text x="24.5" y="21.2">1</text>
<text x="24.5" y="23.1">2</text>
<text x="82.7" y="21.2">1</text>
<text x="92.1" y="21.2">2</text>
<text x="140.9" y="19.9" transform="rotate(-90 140.9 19.9)">4</text>
<text x="177.6" y="19.9" transform="rotate(-90 177.6 19.9)">4</text>
<text x="202.7" y="18.9">D3V3</text>
<text x="208.1" y="23.1">1</text>
<text x="225.3" y="23.1">5</text>
<text x="227.8" y="18.9">D1V2</text>
<text x="24.5" y="25.1">3</text>
<text x="208.1" y="27">4</text>
<text x="137.1" y="31.3" transform="rotate(-90 137.1 31.3)">1</text>
<text x="140.9" y="31.3" transform="rotate(-90 140.9 31.3)">2</text>
<text x="144.8" y="31.3" transform="rotate(-90 144.8 31.3)">3</text>
<text x="148.3" y="32.2">VCC</text>
<text x="173.8" y="31.3" transform="rotate(-90 173.8 31.3)">1</text>
<text x="177.6" y="31.3" transform="rotate(-90 177.6 31.3)">2</text>
<text x="181.5" y="31.3" transform="rotate(-90 181.5 31.3)">3</text>
<text x="185" y="32.2">VCC</text>
<text x="208.1" y="34.7">2</text>
<text x="208.1" y="30.9">3</text>
<text x="52.2" y="36.3">D3V3</text>
<text x="96.2" y="61.2">VCC</text>
<text x="65.7" y="68.9">PIN_J16</text>
<text x="65.7" y="70.9">PIN_K16</text>
<text x="102" y="67.5">2</text>
<text x="102" y="69.5">4</text>
<text x="102" y="71.4">6</text>
<text x="113.3" y="67.5">1</text>
<text x="113.3" y="69.5">3</text>
<text x="113.3" y="71.4">5</text>
<text x="144.8" y="68.9">PIN_K15</text>
<text x="144.8" y="70.9">PIN_L15</text>
<text x="65.7" y="72.8">PIN_L16</text>
<text x="65.7" y="74.7">PIN_N16</text>
<text x="65.7" y="76.7">PIN_P16</text>
<text x="101" y="75.3">10</text>
<text x="101" y="77.2">12</text>
<text x="102" y="73.3">8</text>
<text x="113.3" y="73.3">7</text>
<text x="113.3" y="75.3">9</text>
<text x="113.3" y="77.2">11</text>
<text x="144.8" y="72.8">PIN_L14</text>
<text x="144.8" y="74.7">PIN_N15</text>
<text x="144.8" y="76.7">PIN_P15</text>
<text x="65.7" y="82.4">PIN_N14</text>
<text x="65.7" y="80.5">PIN_L13</text>
<text x="65.7" y="78.6">PIN_R16</text>
<text x="101" y="79.1">14</text>
<text x="101" y="81">16</text>
<text x="101" y="83">18</text>
<text x="113.3" y="79.1">13</text>
<text x="113.3" y="81">15</text>
<text x="113.3" y="83">17</text>
<text x="144.8" y="80.5">PIN_M11</text>
<text x="144.8" y="82.4">PIN_N12</text>
<text x="144.8" y="78.6">PIN_K12</text>
<text x="65.7" y="88.2">PIN_T14</text>
<text x="65.7" y="86.3">PIN_T15</text>
<text x="65.7" y="84.4">PIN_P14</text>
<text x="101" y="84.9">20</text>
<text x="101" y="86.8">22</text>
<text x="101" y="88.8">24</text>
<text x="113.3" y="84.9">19</text>
<text x="113.3" y="86.8">21</text>
<text x="113.3" y="88.8">23</text>
<text x="144.8" y="88.2">PIN_R13</text>
<text x="144.8" y="86.3">PIN_R14</text>
<text x="144.8" y="84.4">PIN_L9</text>
<text x="65.7" y="96">PIN_T10</text>
<text x="65.7" y="94">PIN_T11</text>
<text x="65.7" y="92.1">PIN_T12</text>
<text x="65.7" y="90.2">PIN_T13</text>
<text x="101" y="90.7">26</text>
<text x="101" y="92.6">28</text>
<text x="101" y="94.6">30</text>
<text x="113.3" y="90.7">25</text>
<text x="113.3" y="92.6">27</text>
<text x="113.3" y="94.6">29</text>
<text x="144.8" y="96">PIN_R7</text>
<text x="144.8" y="94">PIN_R10</text>
<text x="144.8" y="92.1">PIN_R11</text>
<text x="144.8" y="90.2">PIN_R12</text>
<text x="65.7" y="97.9">PIN_T7</text>
<text x="101" y="96.5">32</text>
<text x="101" y="98.4">34</text>
<text x="113.3" y="96.5">31</text>
<text x="113.3" y="98.4">33</text>
<text x="144.8" y="97.9">PIN_R6</text>
<text x="19" y="119.1">VCC</text>
<text x="24.7" y="121.6">1</text>
<text x="24.7" y="123.5">3</text>
<text x="24.7" y="125.5">5</text>
<text x="40" y="121.6">2</text>
<text x="40" y="123.5">4</text>
<text x="40" y="125.5">6</text>
<text x="74.9" y="121.6">1</text>
<text x="74.9" y="123.5">3</text>
<text x="74.9" y="125.5">5</text>
<text x="90.2" y="121.6">2</text>
<text x="90.2" y="123.5">4</text>
<text x="90.2" y="125.5">6</text>
<text x="125.1" y="123">VCC</text>
<text x="130.9" y="125.5">1</text>
<text x="142.3" y="125.5">2</text>
<text x="144.4" y="123">VCC</text>
<text x="183" y="125.5">1</text>
<text x="194.4" y="125.5">2</text>
<text x="204.3" y="123">VCC</text>
<text x="23.8" y="131.2">11</text>
<text x="24.7" y="127.4">7</text>
<text x="24.7" y="129.3">9</text>
<text x="40" y="127.4">8</text>
<text x="40" y="129.3">10</text>
<text x="40" y="131.2">12</text>
<text x="74" y="131.2">11</text>
<text x="74.9" y="127.4">7</text>
<text x="74.9" y="129.3">9</text>
<text x="90.2" y="127.4">8</text>
<text x="90.2" y="129.3">10</text>
<text x="90.2" y="131.2">12</text>
<text x="130.9" y="127.4">3</text>
<text x="130.9" y="129.3">5</text>
<text x="130.9" y="131.2">7</text>
<text x="142.3" y="127.4">4</text>
<text x="142.3" y="129.3">6</text>
<text x="142.3" y="131.2">8</text>
<text x="183" y="127.4">3</text>
<text x="183" y="129.3">5</text>
<text x="183" y="131.2">7</text>
<text x="194.4" y="127.4">4</text>
<text x="194.4" y="129.3">6</text>
<text x="194.4" y="131.2">8</text>
<text x="23.8" y="133.2">13</text>
<text x="23.8" y="135.1">15</text>
<text x="23.8" y="137">17</text>
<text x="40" y="133.2">14</text>
<text x="40" y="135.1">16</text>
<text x="40" y="137">18</text>
<text x="74" y="133.2">13</text>
<text x="74" y="135.1">15</text>
<text x="74" y="137">17</text>
<text x="90.2" y="133.2">14</text>
<text x="90.2" y="135.1">16</text>
<text x="90.2" y="137">18</text>
<text x="129.9" y="135.1">11</text>
<text x="129.9" y="137">13</text>
<text x="130.9" y="133.2">9</text>
<text x="142.3" y="133.2">10</text>
<text x="142.3" y="135.1">12</text>
<text x="142.3" y="137">14</text>
<text x="182.1" y="135.1">11</text>
<text x="182.1" y="137">13</text>
<text x="183" y="133.2">9</text>
<text x="194.4" y="133.2">10</text>
<text x="194.4" y="135.1">12</text>
<text x="194.4" y="137">14</text>
<text x="23.8" y="139">19</text>
<text x="23.8" y="140.9">21</text>
<text x="23.8" y="142.8">23</text>
<text x="40" y="139">20</text>
<text x="40" y="140.9">22</text>
<text x="40" y="142.8">24</text>
<text x="74" y="139">19</text>
<text x="74" y="140.9">21</text>
<text x="74" y="142.8">23</text>
<text x="90.2" y="139">20</text>
<text x="90.2" y="140.9">22</text>
<text x="90.2" y="142.8">24</text>
<text x="129.9" y="139">15</text>
<text x="129.9" y="140.9">17</text>
<text x="129.9" y="142.8">19</text>
<text x="142.3" y="139">16</text>
<text x="142.3" y="140.9">18</text>
<text x="142.3" y="142.8">20</text>
<text x="182.1" y="139">15</text>
<text x="182.1" y="140.9">17</text>
<text x="182.1" y="142.8">19</text>
<text x="194.4" y="139">16</text>
<text x="194.4" y="140.9">18</text>
<text x="194.4" y="142.8">20</text>
<text x="23.8" y="144.8">25</text>
<text x="23.8" y="146.7">27</text>
<text x="23.8" y="148.6">29</text>
<text x="40" y="144.8">26</text>
<text x="40" y="146.7">28</text>
<text x="40" y="148.6">30</text>
<text x="74" y="144.8">25</text>
<text x="74" y="146.7">27</text>
<text x="74" y="148.6">29</text>
<text x="90.2" y="144.8">26</text>
<text x="90.2" y="146.7">28</text>
<text x="90.2" y="148.6">30</text>
<text x="129.9" y="144.8">21</text>
<text x="129.9" y="146.7">23</text>
<text x="129.9" y="148.6">25</text>
<text x="142.3" y="144.8">22</text>
<text x="142.3" y="146.7">24</text>
<text x="142.3" y="148.6">26</text>
<text x="182.1" y="144.8">21</text>
<text x="182.1" y="146.7">23</text>
<text x="182.1" y="148.6">25</text>
<text x="194.4" y="144.8">22</text>
<text x="194.4" y="146.7">24</text>
<text x="194.4" y="148.6">26</text>
<text x="23.8" y="150.5">31</text>
<text x="23.8" y="152.5">33</text>
<text x="23.8" y="154.4">35</text>
<text x="40" y="150.5">32</text>
<text x="40" y="152.5">34</text>
<text x="40" y="154.4">36</text>
<text x="74" y="150.5">31</text>
<text x="74" y="152.5">33</text>
<text x="74" y="154.4">35</text>
<text x="90.2" y="150.5">32</text>
<text x="90.2" y="152.5">34</text>
<text x="90.2" y="154.4">36</text>
<text x="129.9" y="150.5">27</text>
<text x="129.9" y="152.5">29</text>
<text x="129.9" y="154.4">31</text>
<text x="142.3" y="150.5">28</text>
<text x="142.3" y="152.5">30</text>
<text x="142.3" y="154.4">32</text>
<text x="182.1" y="150.5">27</text>
<text x="182.1" y="152.5">29</text>
<text x="182.1" y="154.4">31</text>
<text x="194.4" y="150.5">28</text>
<text x="194.4" y="152.5">30</text>
<text x="194.4" y="154.4">32</text>
<text x="23.8" y="156.3">37</text>
<text x="23.8" y="158.3">39</text>
<text x="23.8" y="160.2">41</text>
<text x="40" y="156.3">38</text>
<text x="40" y="158.3">40</text>
<text x="40" y="160.2">42</text>
<text x="74" y="156.3">37</text>
<text x="74" y="158.3">39</text>
<text x="74" y="160.2">41</text>
<text x="90.2" y="156.3">38</text>
<text x="90.2" y="158.3">40</text>
<text x="90.2" y="160.2">42</text>
<text x="129.9" y="156.3">33</text>
<text x="129.9" y="158.3">35</text>
<text x="129.9" y="160.2">37</text>
<text x="142.3" y="156.3">34</text>
<text x="142.3" y="158.3">36</text>
<text x="142.3" y="160.2">38</text>
<text x="182.1" y="156.3">33</text>
<text x="182.1" y="158.3">35</text>
<text x="182.1" y="160.2">37</text>
<text x="194.4" y="156.3">34</text>
<text x="194.4" y="158.3">36</text>
<text x="194.4" y="160.2">38</text>
<text x="23.8" y="162.1">43</text>
<text x="40" y="162.1">44</text>
<text x="74" y="162.1">43</text>
<text x="90.2" y="162.1">44</text>
<text x="113.3" y="164.5">D3V3</text>
<text x="129.9" y="162.1">39</text>
<text x="129.9" y="164.1">41</text>
<text x="142.3" y="162.1">40</text>
<text x="142.3" y="164.1">42</text>
<text x="182.1" y="162.1">39</text>
<text x="182.1" y="164.1">41</text>
<text x="194.4" y="162.1">40</text>
<text x="194.4" y="164.1">42</text>
<text x="222" y="173.4">Title</text>
<text x="222" y="179.1">Size</text>
<text x="227.8" y="175.3">1_Power</text>
<text x="229.8" y="179.1">Document Number</text>
<text x="285.7" y="179.1">Rev</text>
<text x="222" y="184.9">Date:</text>
<text x="224" y="181.1">B</text>
<text x="232.1" y="184.9">Thursday, October 20, 2011</text>
<text x="260.6" y="184.9">Sheet</text>
<text x="270.3" y="184.9">1</text>
<text x="276.1" y="184.9">of</text>
<text x="281.9" y="184.9">4</text>
<text x="287.7" y="181.1">3.0</text>
</g>
<g font-size="1.7" fill="#004080">
<text x="211.4" y="23.9">VIN</text>
<text x="218.2" y="23.9">VOUT</text>
<text x="137.9" y="28" transform="rotate(-90 137.9 28)">GND</text>
<text x="141.7" y="28" transform="rotate(-90 141.7 28)">OUT =</text>
<text x="145.6" y="28" transform="rotate(-90 145.6 28)">IN</text>
<text x="174.6" y="28" transform="rotate(-90 174.6 28)">GND</text>
<text x="178.4" y="28" transform="rotate(-90 178.4 28)">OUT =</text>
<text x="182.3" y="28" transform="rotate(-90 182.3 28)">IN</text>
<text x="211.4" y="27.8">ADJ</text>
<text x="211.4" y="35.5">GND</text>
<text x="211.4" y="31.7">EN</text>
</g>
<g font-size="1.7" fill="#00f">
<text x="106.8" y="28.6">+</text>
<text x="234.2" y="28.6">+</text>
<text x="130" y="42.1">+</text>
<text x="166.6" y="42.1">+</text>
</g>
<g font-size="1.7" fill="#004000">
<text x="15.9" y="125.1">E15</text>
<text x="48.7" y="125.1">E16</text>
<text x="66.1" y="121.2">M16</text>
<text x="96.9" y="121.2">M15</text>
<text x="122" y="128.9">E15</text>
<text x="151" y="128.9">E16</text>
<text x="174.2" y="127">M16</text>
<text x="201.2" y="127">M15</text>
<text x="48.7" y="138.6">B9</text>
<text x="151" y="142.5">B9</text>
<text x="151" y="146.3">B8</text>
<text x="15.9" y="161.8">A8</text>
<text x="66.1" y="157.9">T9</text>
<text x="66.1" y="159.8">R8</text>
<text x="66.1" y="161.8">M2</text>
<text x="96.9" y="159.8">T8</text>
<text x="96.9" y="161.8">E1</text>
<text x="122" y="161.8">A8</text>
<text x="174.2" y="159.8">T9</text>
<text x="174.2" y="161.8">R8</text>
<text x="201.2" y="161.8">T8</text>
<text x="174.2" y="163.7">M2</text>
<text x="201.2" y="163.7">E1</text>
</g>
<g font-size="1.4">
<text x="30.9" y="1.5">5</text>
<text x="88.8" y="1.5">4</text>
<text x="146.7" y="1.5">3</text>
<text x="204.7" y="1.5">2</text>
<text x="262.6" y="1.5">1</text>
<text x=".5" y="26.1">D</text>
<text x="292" y="26.1">D</text>
<text x=".5" y="71.9">C</text>
<text x="292" y="71.9">C</text>
<text x=".5" y="117.8">B</text>
<text x="292" y="117.8">B</text>
<text x=".5" y="163.6">A</text>
<text x="292" y="163.6">A</text>
<text x="30.9" y="186.8">5</text>
<text x="88.8" y="186.8">4</text>
<text x="146.7" y="186.8">3</text>
<text x="204.7" y="186.8">2</text>
<text x="262.6" y="186.8">1</text>
</g>
</svg>
